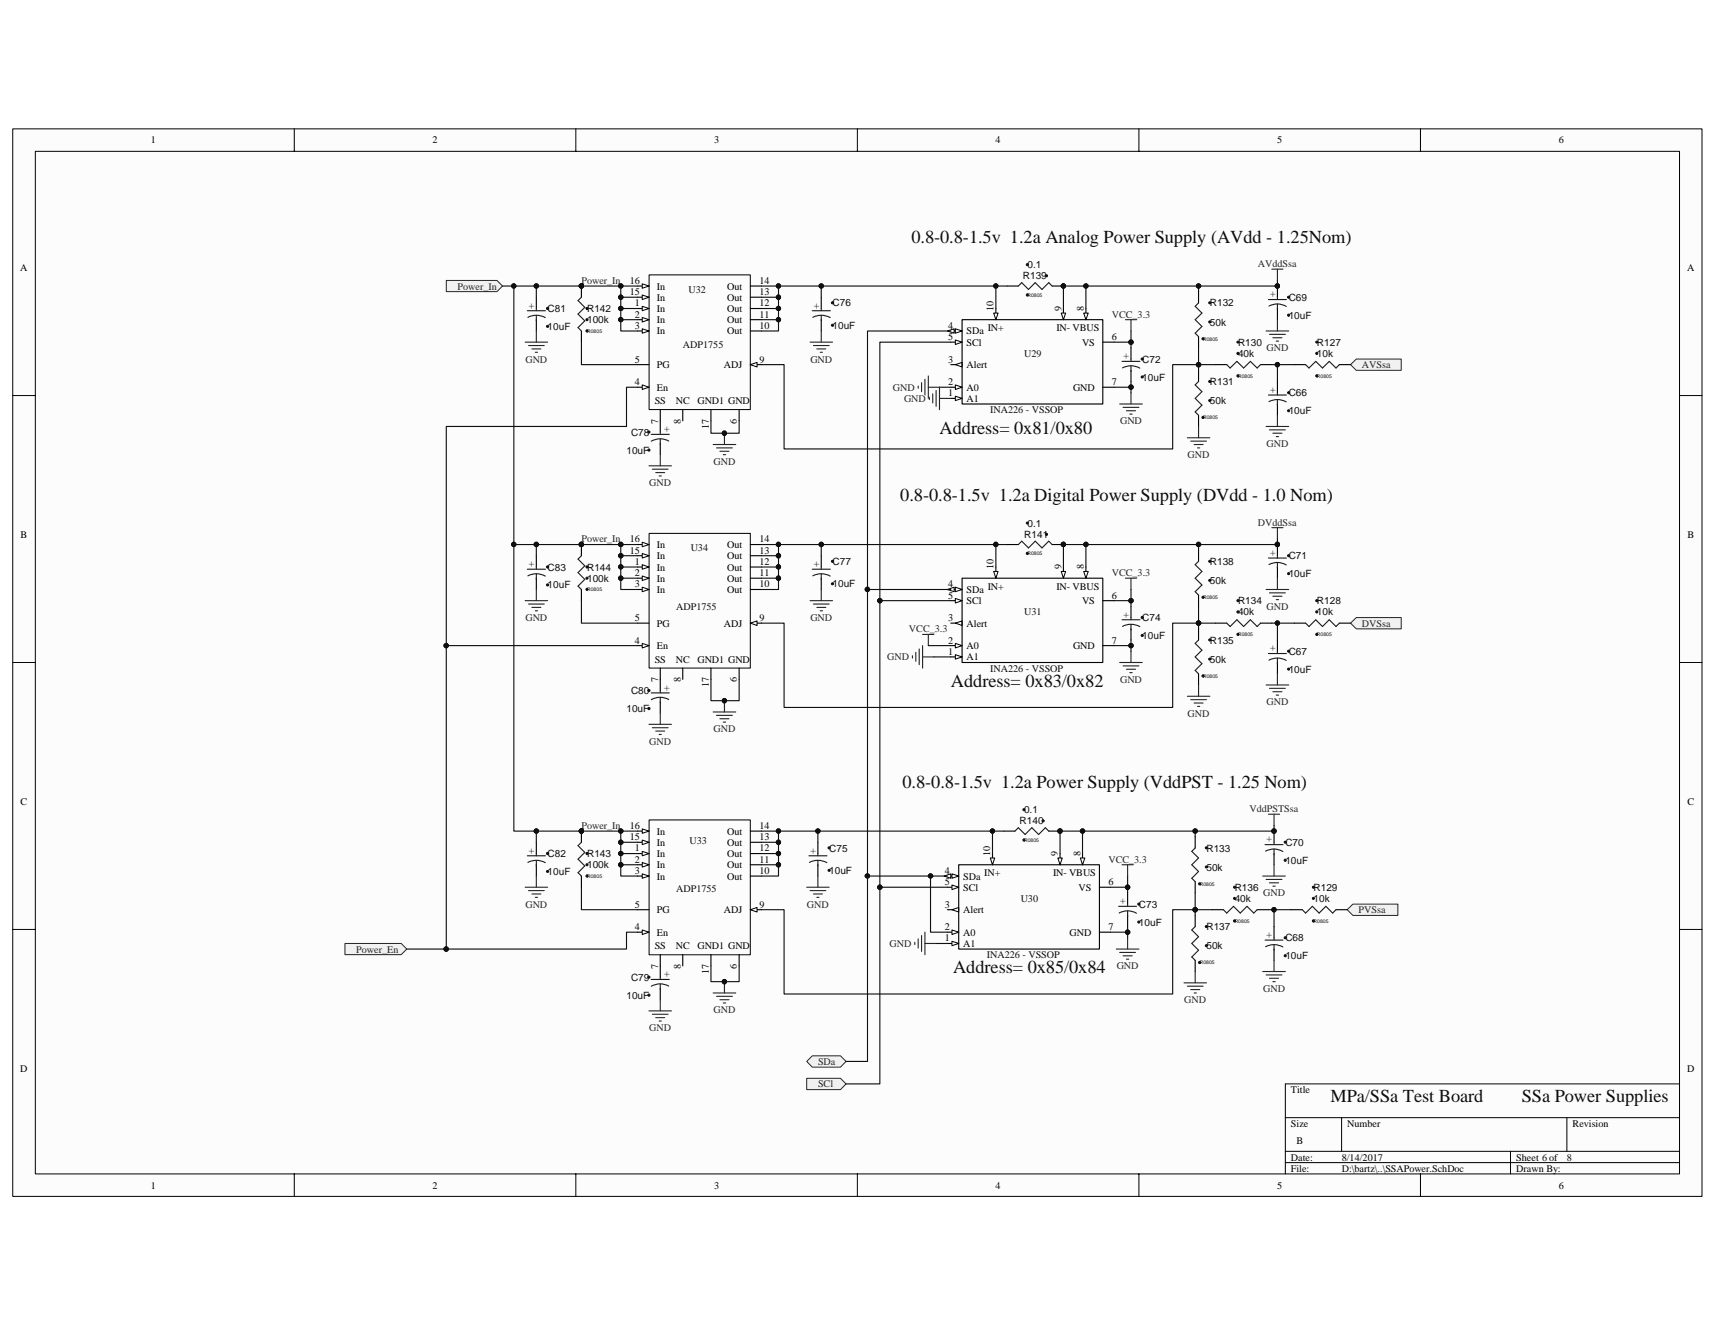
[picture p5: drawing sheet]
<svg xmlns="http://www.w3.org/2000/svg" width="279mm" height="216mm" viewBox="0 0 279 216" stroke-linecap="round" stroke-linejoin="round" font-family="sans-serif">
<path d="M2.1 21h275.2v173.9h-275.2z" fill="#fcfcfc"/>
<path d="M2.1 21h275.2v173.9h-275.2z" fill="none" stroke="#000" stroke-width=".16"/>
<path d="M5.8 24.7h267.8v166.6h-267.8z" fill="#fcfcfc"/>
<g fill="none" stroke="#000" stroke-width=".16">
<path d="M5.8 24.7h267.8v166.6h-267.8zM47.9 21v3.6M93.8 21v3.6M139.7 21v3.6M185.5 21v3.6M231.4 21v3.6M2.1 64.5h3.6M273.6 64.5h3.7M2.1 107.9h3.6M273.6 107.9h3.7M2.1 151.4h3.6M273.6 151.4h3.7"/>
<path d="M273.6 176.6h-64.2v14.7M47.9 191.3v3.6M93.8 191.3v3.6M139.7 191.3v3.6M185.5 191.3v3.6M209.4 182.1h64.2M209.4 187.6h64.2M209.4 189.4h64.2M218.6 182.1v5.5M231.4 191.3v3.6M246.1 187.6v3.7M255.3 182.1v5.5"/>
</g>
<path d="M207.2 43.9h1.8M208.1 43.9v1.8" fill="none" stroke="#262626" stroke-width=".18"/>
<path d="M220 59.4l1-.9h7.3v1.8h-7.3z" fill-rule="evenodd" fill="#f0f0f0" stroke="#262626" stroke-width=".16"/>
<path d="M207.2 86h1.8M208.1 86v1.8" fill="none" stroke="#262626" stroke-width=".18"/>
<path d="M220 101.5l1-.9h7.3v1.9h-7.3z" fill-rule="evenodd" fill="#f0f0f0" stroke="#262626" stroke-width=".16"/>
<path d="M206.7 132.7h1.8M207.6 132.7v1.8" fill="none" stroke="#262626" stroke-width=".18"/>
<path d="M219.5 148.2l.9-.9h7.3v1.9h-7.3z" fill-rule="evenodd" fill="#f0f0f0" stroke="#262626" stroke-width=".16"/>
<g fill="#0e0e0e" stroke="#0e0e0e" stroke-width=".16">
<path d="M135.5 52.9h.3v.2h-.3z" fill-rule="evenodd"/>
<path d="M135.5 49.2h.3v.3h-.3z" fill-rule="evenodd"/>
<path d="M209.8 51.2h.3v.3h-.3z" fill-rule="evenodd"/>
<path d="M89.1 53.1h.2v.2h-.2z" fill-rule="evenodd"/>
<path d="M89.1 50.1h.2v.3h-.2z" fill-rule="evenodd"/>
<circle cx="94.7" cy="46.6" r=".35"/>
<circle cx="208.1" cy="46.6" r=".35"/>
<circle cx="209.9" cy="48.4" r=".17"/>
<circle cx="133.8" cy="46.6" r=".35"/>
<circle cx="195.3" cy="46.6" r=".36"/>
<circle cx="176.9" cy="46.6" r=".35"/>
<circle cx="72.7" cy="105.2" r=".36"/>
<circle cx="87.4" cy="46.6" r=".36"/>
</g>
<path d="M87.4 48.4v1.9M87.4 52.1v1.8M133.8 48.4v1.9M133.8 52.1v1.8M208.1 46.6v1.8M208.1 50.3v1.8" fill="none" stroke="#000" stroke-width=".18"/>
<path d="M85.9 50.6h3M86 51.7a2.98 2.98 0 0 1 2.8 .1M87.4 50.3v.3M87.4 51.4v.9M132.3 50.6h3M132.4 51.7a2.98 2.98 0 0 1 2.9 .1M133.8 50.3v.3M133.8 51.4v.9M206.7 48.8h2.9M206.7 49.9a2.86 2.86 0 0 1 2.8 0M208.1 48.4v.4M208.1 49.5v1" fill="none" stroke="#1c1c1c" stroke-width=".18"/>
<g fill="none" stroke="#262626" stroke-width=".18">
<path d="M85.6 55.8h3.6M86.1 56.3h2.6M86.7 56.9h1.4M87.2 57.4h.4M87.4 53.9v1.9M132 55.8h3.6M132.5 56.3h2.6M133.1 56.9h1.4M133.6 57.4h.4M133.8 53.9v1.9M206.3 53.9h3.7M206.8 54.5h2.6"/>
<path d="M207.4 55h1.5M207.9 55.6h.4M208.1 52.1v1.8"/>
</g>
<path d="M87.4 46.6v1.8M133.8 46.6v1.8M208.1 45.7v.9h-31.2M72.7 105.2h31.2" fill="none" stroke="#0e0e0e" stroke-width=".18"/>
<path d="M56.2 153.7h9.2l.9 .9-.9 1h-9.2z" fill-rule="evenodd" fill="#f0f0f0" stroke="#262626" stroke-width=".16"/>
<g fill="none" stroke="#262626" stroke-width=".18">
<path d="M116.2 72.4h3.7M116.7 73h2.6M117.3 73.5h1.5M117.8 74.1h.4M118 70.6v1.8M182.4 65.8h3.7M183 66.4h2.5M183.5 66.9h1.5M184.1 67.5h.3M184.3 64v1.8M193.4 71.3h3.7M194 71.9h2.6"/>
<path d="M194.5 72.4h1.5M195.1 73h.4M195.3 69.5v1.8"/>
</g>
<g fill="#0e0e0e" stroke="#0e0e0e" stroke-width=".16">
<path d="M197 65.2h.2v.2h-.2z" fill-rule="evenodd"/>
<path d="M197 62h.2v.3h-.2z" fill-rule="evenodd"/>
<path d="M195.9 67.9h.2v.2h-.2z" fill-rule="evenodd"/>
<path d="M186 61.3h.2v.2h-.2z" fill-rule="evenodd"/>
<path d="M186 58.4h.2v.2h-.2z" fill-rule="evenodd"/>
<circle cx="118" cy="70.6" r=".36"/>
<circle cx="195.3" cy="46.6" r=".36"/>
</g>
<path d="M184.3 56.7v1.8M154.9 64.9h1.8M184.3 60.3v1.9M195.3 60.3v1.9M195.3 67.7v1.8" fill="none" stroke="#000" stroke-width=".18"/>
<path d="M182.8 58.9h2.9M182.9 59.9a2.94 2.94 0 0 1 2.8 .1M184.3 58.5v.4M184.3 59.6v.9M195.3 62.2l-.6 .5 1.1 1.1-1.1 1.1 1.1 1.1-1.1 1.1 .6 .6" fill="none" stroke="#1c1c1c" stroke-width=".18"/>
<path d="M195.3 46.6v.9" fill="none" stroke="#0e0e0e" stroke-width=".18"/>
<path d="M155.6 64.6l1.1 .3-1.1 .4z" fill="#fcfcfc"/>
<path d="M155.6 64.6l1.1 .3-1.1 .4z" fill="none" stroke="#000" stroke-width=".16"/>
<path d="M154.9 63.1h1.8" fill="none" stroke="#000" stroke-width=".18"/>
<path d="M155.6 62.7l1.1 .4-1.1 .4z" fill="#fcfcfc"/>
<path d="M155.6 62.7l1.1 .4-1.1 .4z" fill="none" stroke="#000" stroke-width=".16"/>
<path d="M154.9 59.4h1.8" fill="none" stroke="#000" stroke-width=".18"/>
<path d="M155.6 59.4l1.1-.3v.7z" fill="#fcfcfc"/>
<path d="M155.6 59.4l1.1-.3v.7z" fill="none" stroke="#000" stroke-width=".16"/>
<path d="M154.9 53.9h1.8" fill="none" stroke="#000" stroke-width=".18"/>
<path d="M155.6 53.6l1.1 .3-1.1 .4z" fill="#fcfcfc"/>
<path d="M155.6 53.6l1.1 .3-1.1 .4z" fill="none" stroke="#000" stroke-width=".16"/>
<path d="M154.3 53.9l1.1-.3v.7z" fill="#fcfcfc"/>
<path d="M154.3 53.9l1.1-.3v.7z" fill="none" stroke="#000" stroke-width=".16"/>
<path d="M154.9 55.8h1.8" fill="none" stroke="#000" stroke-width=".18"/>
<path d="M155.6 55.4l1.1 .4-1.1 .3z" fill="#fcfcfc"/>
<path d="M155.6 55.4l1.1 .4-1.1 .3z" fill="none" stroke="#000" stroke-width=".16"/>
<path d="M176.9 50.3v1.8M179.7 55.8h1.8M179.7 63.1h1.8" fill="none" stroke="#000" stroke-width=".18"/>
<path d="M176.6 51h.7l-.4 1.1z" fill="#fcfcfc"/>
<path d="M176.6 51h.7l-.4 1.1z" fill="none" stroke="#000" stroke-width=".16"/>
<path d="M173.2 50.3v1.8" fill="none" stroke="#000" stroke-width=".18"/>
<path d="M172.9 51h.7l-.4 1.1z" fill="#fcfcfc"/>
<path d="M172.9 51h.7l-.4 1.1z" fill="none" stroke="#000" stroke-width=".16"/>
<path d="M162.2 50.3v1.8" fill="none" stroke="#000" stroke-width=".18"/>
<path d="M161.9 51h.7l-.4 1.1z" fill="#fcfcfc"/>
<path d="M161.9 51h.7l-.4 1.1z" fill="none" stroke="#000" stroke-width=".16"/>
<path d="M156.7 52.1h23v13.7h-23zM164.1 46.6h1.8M171.4 46.6h1.8M198 59.4h1.9M205.4 59.4h1.8M210.9 59.4h1.8M218.2 59.4h1.8M208.1 62.2v1.8M208.1 65.8v1.9" fill="none" stroke="#000" stroke-width=".18"/>
<g fill="#0e0e0e" stroke="#0e0e0e" stroke-width=".16">
<path d="M170.4 44.8h.2v.3h-.2z" fill-rule="evenodd"/>
<path d="M167.2 47.9h.3v.3h-.3z" fill-rule="evenodd"/>
<path d="M201.6 57.5h.2v.2h-.2z" fill-rule="evenodd"/>
<path d="M201.6 55.6h.2v.3h-.2z" fill-rule="evenodd"/>
<path d="M201.6 61.1h.2v.3h-.2z" fill-rule="evenodd"/>
<path d="M209.8 66.8h.3v.2h-.3z" fill-rule="evenodd"/>
<path d="M209.8 63.9h.3v.2h-.3z" fill-rule="evenodd"/>
<path d="M214.4 57.5h.2v.2h-.2z" fill-rule="evenodd"/>
<path d="M214.4 55.6h.2v.3h-.2z" fill-rule="evenodd"/>
<path d="M214.4 61.1h.2v.3h-.2z" fill-rule="evenodd"/>
<circle cx="167.4" cy="43.1" r=".17"/>
<circle cx="173.2" cy="46.6" r=".35"/>
<circle cx="162.2" cy="46.6" r=".35"/>
<circle cx="133.8" cy="46.6" r=".35"/>
<circle cx="126.8" cy="46.6" r=".35"/>
<circle cx="176.9" cy="46.6" r=".35"/>
<circle cx="184.3" cy="55.8" r=".36"/>
<circle cx="184.3" cy="63.1" r=".36"/>
<circle cx="195.3" cy="59.4" r=".36"/>
<circle cx="208.1" cy="59.4" r=".35"/>
<circle cx="72.7" cy="105.2" r=".36"/>
<circle cx="72.7" cy="154.6" r=".36"/>
<circle cx="83.7" cy="46.6" r=".35"/>
<circle cx="83.7" cy="88.7" r=".36"/>
<circle cx="87.4" cy="135.4" r=".36"/>
<circle cx="94.7" cy="135.4" r=".35"/>
<circle cx="101.1" cy="135.4" r=".35"/>
</g>
<path d="M165.9 46.6l.6-.5 1.1 1.1 1.1-1.1 1.1 1.1 1.1-1.1 .5 .5M205.4 59.4l-.6 .6-1.1-1.1-1.1 1.1-1.1-1.1-1.1 1.1-.5-.6M218.2 59.4l-.5 .6-1.1-1.1-1.1 1.1-1.1-1.1-1.1 1.1-.6-.6M206.7 64.4h2.9M206.7 65.4a2.94 2.94 0 0 1 2.8 .1M208.1 64v.4M208.1 65.1v.9" fill="none" stroke="#1c1c1c" stroke-width=".18"/>
<g fill="none" stroke="#0e0e0e" stroke-width=".18">
<path d="M83.7 46.6v88.8h20.2M124.1 46.6h38.1M164.1 46.6h-1.9v3.7M173.2 50.3v-3.7h3.7v3.7M181.5 55.8h2.8v.9M184.3 53.9v1.9M195.3 56.7v2.7h-4.2v13.8h-63.4v-13.8h-3.6M198 59.4h-2.7v.9M207.2 59.4h.9M210.9 59.4h-2.8v2.8M103.9 63.1h-1.8v6.4h-29.4v85.1h-6.4M153.1 63.1h1.8"/>
<path d="M184.3 63.1v.9M184.3 62.2v.9h-2.8M103.9 151.9h-1.8v2.7h-29.4"/>
</g>
<path d="M183.3 52.1h1.9M184.3 52.1v1.8M149.6 62.9v.4M150.1 62.4v1.4M150.7 61.8v2.6M151.2 63.1h1.9M151.2 61.3v3.6M206.3 69.5h3.7M206.8 70h2.6M207.4 70.6h1.5M207.9 71.1h.4M208.1 67.7v1.8" fill="none" stroke="#262626" stroke-width=".18"/>
<path d="M72.7 45.7h8.3l.9 .9-.9 .9h-8.3z" fill-rule="evenodd" fill="#f0f0f0" stroke="#262626" stroke-width=".16"/>
<path d="M126.8 46.6v1.8h-2.7" fill="none" stroke="#0e0e0e" stroke-width=".18"/>
<g fill="#0e0e0e" stroke="#0e0e0e" stroke-width=".16">
<circle cx="126.8" cy="48.4" r=".35"/>
<circle cx="126.8" cy="46.6" r=".35"/>
</g>
<path d="M103.9 63.1h1.8" fill="none" stroke="#000" stroke-width=".18"/>
<path d="M104.6 62.7l1.1 .4-1.1 .4z" fill="#fcfcfc"/>
<path d="M104.6 62.7l1.1 .4-1.1 .4z" fill="none" stroke="#000" stroke-width=".16"/>
<path d="M103.9 50.3h1.8" fill="none" stroke="#000" stroke-width=".18"/>
<path d="M104.6 49.9l1.1 .4-1.1 .3z" fill="#fcfcfc"/>
<path d="M104.6 49.9l1.1 .4-1.1 .3z" fill="none" stroke="#000" stroke-width=".16"/>
<path d="M122.2 50.3h1.9M122.2 59.4h1.9" fill="none" stroke="#000" stroke-width=".18"/>
<path d="M122.2 59.4l1.1-.3v.7z" fill="#fcfcfc"/>
<path d="M105.7 44.8h16.5v21.9h-16.5zM122.2 59.4l1.1-.3v.7z" fill="none" stroke="#000" stroke-width=".16"/>
<path d="M103.9 59.4h1.8M103.9 52.1h1.8M120.4 66.8v1.8" fill="none" stroke="#000" stroke-width=".18"/>
<path d="M104.6 51.7l1.1 .4-1.1 .4z" fill="#fcfcfc"/>
<path d="M104.6 51.7l1.1 .4-1.1 .4z" fill="none" stroke="#000" stroke-width=".16"/>
<path d="M103.9 53.9h1.8M122.2 52.1h1.9M107.6 66.8v1.8" fill="none" stroke="#000" stroke-width=".18"/>
<path d="M104.6 53.6l1.1 .3-1.1 .4z" fill="#fcfcfc"/>
<path d="M104.6 53.6l1.1 .3-1.1 .4z" fill="none" stroke="#000" stroke-width=".16"/>
<path d="M103.9 46.6h1.8M122.2 53.9h1.9" fill="none" stroke="#000" stroke-width=".18"/>
<path d="M104.6 46.2l1.1 .4-1.1 .4z" fill="#fcfcfc"/>
<path d="M104.6 46.2l1.1 .4-1.1 .4z" fill="none" stroke="#000" stroke-width=".16"/>
<path d="M103.9 48.4h1.8M122.2 46.6h1.9" fill="none" stroke="#000" stroke-width=".18"/>
<path d="M104.6 48.1l1.1 .3-1.1 .4z" fill="#fcfcfc"/>
<path d="M104.6 48.1l1.1 .3-1.1 .4z" fill="none" stroke="#000" stroke-width=".16"/>
<g fill="none" stroke="#000" stroke-width=".18">
<path d="M94.7 46.6v1.8M94.7 53.9v1.9M122.2 48.4h1.9M111.2 66.8v1.8M115.8 66.8v1.8M87.4 90.6v1.8M87.4 94.2v1.9M133.8 90.6v1.8M133.8 94.2v1.9M184.3 98.8v1.8M208.1 88.7v1.9M208.1 92.4v1.8"/>
<path d="M154.9 107h1.8M184.3 102.5v1.8M195.3 102.5v1.8M195.3 109.8v1.8"/>
</g>
<g fill="none" stroke="#0e0e0e" stroke-width=".18">
<path d="M81.9 46.6h22M94.7 55.8v3.6h9.2M101.1 52.1v1.8h2.8M101.1 46.6v5.5h2.8M101.1 50.3h2.8M101.1 48.4h2.8M124.1 52.1h2.7M124.1 50.3h2.7M126.8 48.4v5.5h-2.7M83.7 88.7h20.2M87.4 88.7v1.9M133.8 88.7v1.9"/>
<path d="M195.3 88.7v.9M208.1 87.8v.9h-31.2"/>
</g>
<g fill="#0e0e0e" stroke="#0e0e0e" stroke-width=".16">
<path d="M95.5 50.1h.2v.3h-.2z" fill-rule="evenodd"/>
<path d="M95.5 53.8h.2v.2h-.2z" fill-rule="evenodd"/>
<path d="M135.5 95h.3v.2h-.3z" fill-rule="evenodd"/>
<path d="M135.5 91.3h.3v.3h-.3z" fill-rule="evenodd"/>
<path d="M209.8 93.4h.3v.2h-.3z" fill-rule="evenodd"/>
<path d="M209.8 90.4h.3v.3h-.3z" fill-rule="evenodd"/>
<path d="M89.1 95.2h.2v.2h-.2z" fill-rule="evenodd"/>
<path d="M89.1 92.3h.2v.2h-.2z" fill-rule="evenodd"/>
<path d="M197 107.3h.2v.2h-.2z" fill-rule="evenodd"/>
<path d="M197 104.2h.2v.2h-.2z" fill-rule="evenodd"/>
<path d="M195.9 110h.2v.3h-.2z" fill-rule="evenodd"/>
<path d="M186 103.4h.2v.3h-.2z" fill-rule="evenodd"/>
<path d="M186 100.5h.2v.2h-.2z" fill-rule="evenodd"/>
<circle cx="126.8" cy="50.3" r=".35"/>
<circle cx="126.8" cy="48.4" r=".35"/>
<circle cx="126.8" cy="52.1" r=".35"/>
<circle cx="101.1" cy="52.1" r=".35"/>
<circle cx="101.1" cy="50.3" r=".35"/>
<circle cx="101.1" cy="48.4" r=".36"/>
<circle cx="101.1" cy="46.6" r=".35"/>
<circle cx="94.7" cy="46.6" r=".35"/>
<circle cx="95.6" cy="52.1" r=".17"/>
<circle cx="83.7" cy="46.6" r=".35"/>
<circle cx="87.4" cy="46.6" r=".36"/>
<circle cx="83.7" cy="88.7" r=".36"/>
<circle cx="87.4" cy="88.7" r=".36"/>
<circle cx="94.7" cy="88.7" r=".36"/>
<circle cx="101.1" cy="88.7" r=".36"/>
<circle cx="208.1" cy="88.7" r=".36"/>
<circle cx="133.8" cy="88.7" r=".36"/>
<circle cx="195.3" cy="88.7" r=".36"/>
<circle cx="176.9" cy="88.7" r=".36"/>
<circle cx="118" cy="114.2" r=".36"/>
</g>
<g fill="none" stroke="#1c1c1c" stroke-width=".18">
<path d="M94.7 48.4l-.5 .6 1.1 1.1-1.1 1.1 1.1 1.1-1.1 1.1 .5 .5M85.9 92.8h3M86 93.8a2.98 2.98 0 0 1 2.8 .1M87.4 92.4v.4M87.4 93.5v.9M132.3 92.8h3M132.4 93.8a2.98 2.98 0 0 1 2.9 .1M133.8 92.4v.4M133.8 93.5v.9M206.7 90.9h2.9M206.7 92a2.86 2.86 0 0 1 2.8 .1M208.1 90.6v.3"/>
<path d="M208.1 91.7v.9M182.8 101h2.9M182.9 102.1a2.94 2.94 0 0 1 2.8 0M184.3 100.6v.4M184.3 101.7v.9M195.3 104.3l-.6 .5 1.1 1.1-1.1 1.1 1.1 1.1-1.1 1.1 .6 .6"/>
</g>
<g fill="none" stroke="#262626" stroke-width=".18">
<path d="M85.6 97.9h3.6M86.1 98.4h2.6M86.7 99h1.4M87.2 99.5h.4M87.4 96.1v1.8M132 97.9h3.6M132.5 98.4h2.6M133.1 99h1.4M133.6 99.5h.4M133.8 96.1v1.8M206.3 96.1h3.7M206.8 96.6h2.6"/>
<path d="M207.4 97.2h1.5M207.9 97.7h.4M208.1 94.2v1.9M116.2 116h3.7M116.7 116.6h2.6M117.3 117.1h1.5M117.8 117.7h.4M118 114.2v1.8M182.4 107.9h3.7M183 108.5h2.5M183.5 109.1h1.5M184.1 109.6h.3"/>
<path d="M184.3 106.1v1.8M193.4 113.5h3.7M194 114h2.6M194.5 114.6h1.5M195.1 115.1h.4M195.3 111.6v1.9"/>
</g>
<path d="M155.6 106.7l1.1 .3-1.1 .4z" fill="#fcfcfc"/>
<path d="M155.6 106.7l1.1 .3-1.1 .4z" fill="none" stroke="#000" stroke-width=".16"/>
<path d="M154.9 105.2h1.8" fill="none" stroke="#000" stroke-width=".18"/>
<path d="M155.6 104.8l1.1 .4-1.1 .4z" fill="#fcfcfc"/>
<path d="M155.6 104.8l1.1 .4-1.1 .4z" fill="none" stroke="#000" stroke-width=".16"/>
<path d="M154.9 101.5h1.8" fill="none" stroke="#000" stroke-width=".18"/>
<path d="M155.6 101.5l1.1-.3v.7z" fill="#fcfcfc"/>
<path d="M155.6 101.5l1.1-.3v.7z" fill="none" stroke="#000" stroke-width=".16"/>
<path d="M154.9 96.1h1.8" fill="none" stroke="#000" stroke-width=".18"/>
<path d="M155.6 95.7l1.1 .4-1.1 .3z" fill="#fcfcfc"/>
<path d="M155.6 95.7l1.1 .4-1.1 .3z" fill="none" stroke="#000" stroke-width=".16"/>
<path d="M154.3 96.1l1.1-.4v.7z" fill="#fcfcfc"/>
<path d="M154.3 96.1l1.1-.4v.7z" fill="none" stroke="#000" stroke-width=".16"/>
<path d="M154.9 97.9h1.8" fill="none" stroke="#000" stroke-width=".18"/>
<path d="M155.6 97.5l1.1 .4-1.1 .4z" fill="#fcfcfc"/>
<path d="M155.6 97.5l1.1 .4-1.1 .4z" fill="none" stroke="#000" stroke-width=".16"/>
<path d="M176.9 92.4v1.8M179.7 97.9h1.8M179.7 105.2h1.8" fill="none" stroke="#000" stroke-width=".18"/>
<path d="M176.6 93.1h.7l-.4 1.1z" fill="#fcfcfc"/>
<path d="M176.6 93.1h.7l-.4 1.1z" fill="none" stroke="#000" stroke-width=".16"/>
<path d="M173.2 92.4v1.8" fill="none" stroke="#000" stroke-width=".18"/>
<path d="M172.9 93.1h.7l-.4 1.1z" fill="#fcfcfc"/>
<path d="M172.9 93.1h.7l-.4 1.1z" fill="none" stroke="#000" stroke-width=".16"/>
<path d="M162.2 92.4v1.8" fill="none" stroke="#000" stroke-width=".18"/>
<path d="M161.9 93.1h.7l-.4 1.1z" fill="#fcfcfc"/>
<path d="M161.9 93.1h.7l-.4 1.1z" fill="none" stroke="#000" stroke-width=".16"/>
<path d="M156.7 94.2h23v13.7h-23zM103.9 105.2h1.8M198 101.5h1.9M205.4 101.5h1.8M208.1 104.3v1.8M208.1 107.9v1.9M210.9 101.5h1.8M218.2 101.5h1.8" fill="none" stroke="#000" stroke-width=".18"/>
<path d="M124.1 88.7h38.1M126.8 88.7v1.9h-2.7M164.1 88.7h-1.9v3.7M173.2 92.4v-3.7h3.7v3.7M181.5 97.9h2.8v.9M184.3 96.1v1.8M195.3 98.8v2.7h-4.2v13.8h-63.4v-13.8h-3.6M184.3 105.2v.9M184.3 104.3v.9h-2.8M198 101.5h-2.7v1M207.2 101.5h.9M210.9 101.5h-2.8v2.8" fill="none" stroke="#0e0e0e" stroke-width=".18"/>
<g fill="#0e0e0e" stroke="#0e0e0e" stroke-width=".16">
<path d="M201.6 99.6h.2v.2h-.2z" fill-rule="evenodd"/>
<path d="M201.6 97.8h.2v.2h-.2z" fill-rule="evenodd"/>
<path d="M201.6 103.2h.2v.3h-.2z" fill-rule="evenodd"/>
<path d="M209.8 108.9h.3v.2h-.3z" fill-rule="evenodd"/>
<path d="M214.4 99.6h.2v.2h-.2z" fill-rule="evenodd"/>
<path d="M214.4 103.2h.2v.3h-.2z" fill-rule="evenodd"/>
<circle cx="162.2" cy="88.7" r=".36"/>
<circle cx="133.8" cy="88.7" r=".36"/>
<circle cx="126.8" cy="88.7" r=".36"/>
<circle cx="173.2" cy="88.7" r=".36"/>
<circle cx="176.9" cy="88.7" r=".36"/>
<circle cx="184.3" cy="97.9" r=".36"/>
<circle cx="184.3" cy="105.2" r=".36"/>
<circle cx="195.3" cy="101.5" r=".36"/>
<circle cx="208.1" cy="101.5" r=".35"/>
<circle cx="209.9" cy="106.1" r=".17"/>
<circle cx="214.5" cy="97.9" r=".17"/>
<circle cx="126.8" cy="90.5" r=".36"/>
</g>
<path d="M183.3 94.2h1.9M184.3 94.2v1.9M148.7 106.8v.4M149.2 106.3v1.5M149.8 105.7v2.6M150.3 105.2v3.7M150.3 107h1.8M206.3 111.6h3.7M206.8 112.2h2.6M207.4 112.7h1.5M207.9 113.3h.4M208.1 109.8v1.8" fill="none" stroke="#262626" stroke-width=".18"/>
<path d="M205.4 101.5l-.6 .6-1.1-1.1-1.1 1.1-1.1-1.1-1.1 1.1-.5-.6M206.7 106.5h2.9M206.7 107.6a2.94 2.94 0 0 1 2.8 0M208.1 106.1v.4M208.1 107.2v.9M218.2 101.5l-.5 .6-1.1-1.1-1.1 1.1-1.1-1.1-1.1 1.1-.6-.6" fill="none" stroke="#1c1c1c" stroke-width=".18"/>
<path d="M104.6 104.8l1.1 .4-1.1 .4z" fill="#fcfcfc"/>
<path d="M104.6 104.8l1.1 .4-1.1 .4z" fill="none" stroke="#000" stroke-width=".16"/>
<path d="M103.9 92.4h1.8" fill="none" stroke="#000" stroke-width=".18"/>
<path d="M104.6 92l1.1 .4-1.1 .4z" fill="#fcfcfc"/>
<path d="M104.6 92l1.1 .4-1.1 .4z" fill="none" stroke="#000" stroke-width=".16"/>
<path d="M122.2 92.4h1.9M122.2 101.5h1.9" fill="none" stroke="#000" stroke-width=".18"/>
<path d="M122.2 101.5l1.1-.3v.7z" fill="#fcfcfc"/>
<path d="M105.7 86.9h16.5v22h-16.5zM122.2 101.5l1.1-.3v.7z" fill="none" stroke="#000" stroke-width=".16"/>
<path d="M103.9 94.2h1.8M103.9 101.5h1.8M120.4 108.9v1.8" fill="none" stroke="#000" stroke-width=".18"/>
<path d="M104.6 93.9l1.1 .3-1.1 .4z" fill="#fcfcfc"/>
<path d="M104.6 93.9l1.1 .3-1.1 .4z" fill="none" stroke="#000" stroke-width=".16"/>
<path d="M103.9 96.1h1.8M122.2 94.2h1.9M107.6 108.9v1.8" fill="none" stroke="#000" stroke-width=".18"/>
<path d="M104.6 95.7l1.1 .4-1.1 .3z" fill="#fcfcfc"/>
<path d="M104.6 95.7l1.1 .4-1.1 .3z" fill="none" stroke="#000" stroke-width=".16"/>
<path d="M103.9 88.7h1.8M122.2 96.1h1.9" fill="none" stroke="#000" stroke-width=".18"/>
<path d="M104.6 88.3l1.1 .4-1.1 .4z" fill="#fcfcfc"/>
<path d="M104.6 88.3l1.1 .4-1.1 .4z" fill="none" stroke="#000" stroke-width=".16"/>
<path d="M103.9 90.6h1.8M122.2 88.7h1.9" fill="none" stroke="#000" stroke-width=".18"/>
<path d="M104.6 90.2l1.1 .4-1.1 .3z" fill="#fcfcfc"/>
<path d="M104.6 90.2l1.1 .4-1.1 .3z" fill="none" stroke="#000" stroke-width=".16"/>
<g fill="none" stroke="#000" stroke-width=".18">
<path d="M94.7 88.7v1.9M94.7 96.1v1.8M122.2 90.6h1.9M111.2 108.9v1.8M115.8 108.9v1.8M87.4 137.2v1.9M133.2 137.2v1.9M207.6 135.4v1.8M207.6 139.1v1.8M87.4 140.9v1.8M133.2 140.9v1.8M154.3 153.7h1.9"/>
<path d="M183.7 145.5v1.8M183.7 149.2v1.8M194.7 149.2v1.8M194.7 156.5v1.8"/>
</g>
<path d="M94.7 97.9v3.6h9.2M101.1 94.2v1.9h2.8M101.1 88.7v5.5h2.8M101.1 92.4h2.8M101.1 90.6h2.8M124.1 94.2h2.7M124.1 92.4h2.7M126.8 90.6v5.5h-2.7M87.4 135.4v1.8M133.2 135.4v1.8M194.7 135.4v.9M207.6 134.5v.9h-31.2" fill="none" stroke="#0e0e0e" stroke-width=".18"/>
<g fill="#0e0e0e" stroke="#0e0e0e" stroke-width=".16">
<path d="M95.5 92.3h.2v.2h-.2z" fill-rule="evenodd"/>
<path d="M135 141.7h.2v.2h-.2z" fill-rule="evenodd"/>
<path d="M135 138h.2v.3h-.2z" fill-rule="evenodd"/>
<path d="M209.3 140h.2v.3h-.2z" fill-rule="evenodd"/>
<path d="M209.3 137.1h.2v.3l-.2-.1z" fill-rule="evenodd"/>
<path d="M89.1 141.9h.2v.2h-.2z" fill-rule="evenodd"/>
<path d="M89.1 138.9h.2v.3h-.2z" fill-rule="evenodd"/>
<path d="M196.4 154h.3v.2h-.3z" fill-rule="evenodd"/>
<path d="M196.4 150.9h.3v.2h-.3z" fill-rule="evenodd"/>
<path d="M195.3 156.7h.3v.3h-.3z" fill-rule="evenodd"/>
<path d="M185.4 150.1h.3v.3h-.3z" fill-rule="evenodd"/>
<path d="M185.4 147.2h.3v.2h-.3z" fill-rule="evenodd"/>
<circle cx="126.8" cy="92.4" r=".35"/>
<circle cx="126.8" cy="90.5" r=".36"/>
<circle cx="126.8" cy="94.2" r=".35"/>
<circle cx="101.1" cy="94.2" r=".36"/>
<circle cx="101.1" cy="92.4" r=".35"/>
<circle cx="101.1" cy="90.5" r=".36"/>
<circle cx="101.1" cy="88.7" r=".36"/>
<circle cx="94.7" cy="88.7" r=".36"/>
<circle cx="95.6" cy="94.2" r=".17"/>
<circle cx="95.6" cy="96" r=".17"/>
<circle cx="94.7" cy="135.4" r=".35"/>
<circle cx="207.5" cy="135.4" r=".35"/>
<circle cx="133.2" cy="135.4" r=".35"/>
<circle cx="194.7" cy="135.4" r=".36"/>
<circle cx="176.4" cy="135.4" r=".35"/>
<circle cx="87.4" cy="135.4" r=".36"/>
<circle cx="118" cy="160" r=".36"/>
</g>
<g fill="none" stroke="#1c1c1c" stroke-width=".18">
<path d="M94.7 90.6l-.5 .5 1.1 1.1-1.1 1.1 1.1 1.1-1.1 1.1 .5 .6M85.9 139.4h3M87.4 139.1v.3M131.8 139.4h2.9M133.2 139.1v.3M206.1 137.6h2.9M206.2 138.7a2.86 2.86 0 0 1 2.8 0M207.6 137.2v.4M207.6 138.3v1M86 140.5a2.98 2.98 0 0 1 2.8 .1M87.4 140.2v.9M131.9 140.5a2.98 2.98 0 0 1 2.8 .1"/>
<path d="M133.2 140.2v.9M182.2 147.7h3M182.3 148.8a2.94 2.94 0 0 1 2.8 0M183.7 147.3v.4M183.7 148.4v.9M194.7 151l-.5 .5 1.1 1.1-1.1 1.1 1.1 1.1-1.1 1.1 .5 .6"/>
</g>
<g fill="none" stroke="#262626" stroke-width=".18">
<path d="M85.6 144.6h3.6M86.1 145.1h2.6M86.7 145.7h1.4M87.2 146.2h.4M87.4 142.7v1.9M118 160v1.8M131.4 144.6h3.7M132 145.1h2.5M132.5 145.7h1.5M133.1 146.2h.3M133.2 142.7v1.9M181.9 154.6h3.6"/>
<path d="M182.4 155.2h2.6M183 155.7h1.4M183.5 156.3h.4M183.7 152.8v1.8M194.7 158.3v1.8M205.7 142.7h3.7M206.3 143.3h2.6M206.8 143.8h1.5M207.4 144.4h.4M207.6 140.9v1.8M116.2 161.8h3.7M116.7 162.3h2.6"/>
<path d="M117.3 162.9h1.5M117.8 163.4h.4M192.9 160.1h3.7M193.4 160.7h2.6M194 161.2h1.5M194.5 161.8h.4"/>
</g>
<path d="M155.1 153.4l1.1 .3-1.1 .4z" fill="#fcfcfc"/>
<path d="M155.1 153.4l1.1 .3-1.1 .4z" fill="none" stroke="#000" stroke-width=".16"/>
<path d="M154.3 151.9h1.9" fill="none" stroke="#000" stroke-width=".18"/>
<path d="M155.1 151.5l1.1 .4-1.1 .4z" fill="#fcfcfc"/>
<path d="M155.1 151.5l1.1 .4-1.1 .4z" fill="none" stroke="#000" stroke-width=".16"/>
<path d="M154.3 148.2h1.9" fill="none" stroke="#000" stroke-width=".18"/>
<path d="M155.1 148.2l1.1-.3v.7z" fill="#fcfcfc"/>
<path d="M155.1 148.2l1.1-.3v.7z" fill="none" stroke="#000" stroke-width=".16"/>
<path d="M154.3 142.7h1.9" fill="none" stroke="#000" stroke-width=".18"/>
<path d="M155.1 142.4l1.1 .3-1.1 .4z" fill="#fcfcfc"/>
<path d="M155.1 142.4l1.1 .3-1.1 .4z" fill="none" stroke="#000" stroke-width=".16"/>
<path d="M153.8 142.7l1.1-.3v.7z" fill="#fcfcfc"/>
<path d="M153.8 142.7l1.1-.3v.7z" fill="none" stroke="#000" stroke-width=".16"/>
<path d="M154.3 144.6h1.9" fill="none" stroke="#000" stroke-width=".18"/>
<path d="M155.1 144.2l1.1 .4-1.1 .3z" fill="#fcfcfc"/>
<path d="M155.1 144.2l1.1 .4-1.1 .3z" fill="none" stroke="#000" stroke-width=".16"/>
<path d="M176.4 139.1v1.8M179.1 144.6h1.9M179.1 151.9h1.9" fill="none" stroke="#000" stroke-width=".18"/>
<path d="M176 139.8h.7l-.3 1.1z" fill="#fcfcfc"/>
<path d="M176 139.8h.7l-.3 1.1z" fill="none" stroke="#000" stroke-width=".16"/>
<path d="M172.7 139.1v1.8" fill="none" stroke="#000" stroke-width=".18"/>
<path d="M172.3 139.8h.8l-.4 1.1z" fill="#fcfcfc"/>
<path d="M172.3 139.8h.8l-.4 1.1z" fill="none" stroke="#000" stroke-width=".16"/>
<path d="M161.7 139.1v1.8" fill="none" stroke="#000" stroke-width=".18"/>
<path d="M161.3 139.8h.8l-.4 1.1z" fill="#fcfcfc"/>
<path d="M161.3 139.8h.8l-.4 1.1z" fill="none" stroke="#000" stroke-width=".16"/>
<path d="M156.2 140.9h22.9v13.7h-22.9z" fill="none" stroke="#000" stroke-width=".18"/>
<g fill="#f0f0f0" stroke="#262626" stroke-width=".16">
<path d="M131.4 173l.9-1h4.6l.9 1-.9 .9h-4.6z" fill-rule="evenodd"/>
<path d="M131.4 175.7h5.5l.9 .9-.9 .9h-5.5z" fill-rule="evenodd"/>
</g>
<g fill="none" stroke="#0e0e0e" stroke-width=".18">
<path d="M124.1 135.4h37.6M126.8 135.4v1.8h-2.7M163.5 135.4h-1.8v3.7M172.7 139.1v-3.7h3.7v3.7M152.5 153.7h1.8M181 144.6h2.7v.9M183.7 142.7v1.9M183.7 151.9v.9M183.7 151v.9h-2.7M194.7 145.5v2.7h-3.6v13.8h-63.4v-13.8h-3.6M197.5 148.2h-2.8v1M206.7 148.2h.9"/>
<path d="M210.3 148.2h-2.7v2.8"/>
</g>
<g fill="#0e0e0e" stroke="#0e0e0e" stroke-width=".16">
<path d="M201 146.3h.3v.2h-.3z" fill-rule="evenodd"/>
<path d="M201 144.4h.3v.3h-.3z" fill-rule="evenodd"/>
<path d="M201 149.9h.3v.3h-.3z" fill-rule="evenodd"/>
<path d="M209.3 155.6h.2v.3h-.2z" fill-rule="evenodd"/>
<path d="M213.8 149.9h.3v.3h-.3z" fill-rule="evenodd"/>
<circle cx="161.7" cy="135.4" r=".35"/>
<circle cx="133.2" cy="135.4" r=".35"/>
<circle cx="126.8" cy="135.4" r=".35"/>
<circle cx="172.7" cy="135.4" r=".35"/>
<circle cx="176.4" cy="135.4" r=".35"/>
<circle cx="183.7" cy="144.6" r=".36"/>
<circle cx="183.7" cy="151.9" r=".36"/>
<circle cx="194.7" cy="148.2" r=".36"/>
<circle cx="207.5" cy="148.2" r=".35"/>
<circle cx="209.4" cy="152.8" r=".17"/>
<circle cx="214" cy="146.4" r=".17"/>
<circle cx="214" cy="144.6" r=".17"/>
<circle cx="126.8" cy="137.2" r=".35"/>
</g>
<path d="M149 153.5v.4M149.6 153v1.5M150.1 152.4v2.6M150.7 153.7h1.8M150.7 151.9v3.7M182.8 140.9h1.8M183.7 140.9v1.8M205.7 158.3h3.7M206.3 158.9h2.6M206.8 159.4h1.5M207.4 160h.4M207.6 156.5v1.8" fill="none" stroke="#262626" stroke-width=".18"/>
<path d="M103.9 151.9h1.8M197.5 148.2h1.8M204.8 148.2h1.9M207.6 151v1.8M207.6 154.6v1.9M210.3 148.2h1.9M217.7 148.2h1.8" fill="none" stroke="#000" stroke-width=".18"/>
<path d="M204.8 148.2l-.5 .6-1.1-1.1-1.1 1.1-1.1-1.1-1.1 1.1-.6-.6M206.1 153.2h2.9M206.2 154.3a2.94 2.94 0 0 1 2.8 0M207.6 152.8v.4M207.6 153.9v.9M217.7 148.2l-.6 .6-1.1-1.1-1.1 1.1-1.1-1.1-1.1 1.1-.5-.6" fill="none" stroke="#1c1c1c" stroke-width=".18"/>
<path d="M104.6 151.5l1.1 .4-1.1 .4z" fill="#fcfcfc"/>
<path d="M104.6 151.5l1.1 .4-1.1 .4z" fill="none" stroke="#000" stroke-width=".16"/>
<path d="M103.9 139.1h1.8" fill="none" stroke="#000" stroke-width=".18"/>
<path d="M104.6 138.7l1.1 .4-1.1 .3z" fill="#fcfcfc"/>
<path d="M104.6 138.7l1.1 .4-1.1 .3z" fill="none" stroke="#000" stroke-width=".16"/>
<path d="M122.2 139.1h1.9M122.2 148.2h1.9" fill="none" stroke="#000" stroke-width=".18"/>
<path d="M122.2 148.2l1.1-.3v.7z" fill="#fcfcfc"/>
<path d="M105.7 133.6h16.5v22h-16.5zM122.2 148.2l1.1-.3v.7z" fill="none" stroke="#000" stroke-width=".16"/>
<path d="M103.9 148.2h1.8M103.9 140.9h1.8M120.4 155.6v1.8" fill="none" stroke="#000" stroke-width=".18"/>
<path d="M104.6 140.5l1.1 .4-1.1 .4z" fill="#fcfcfc"/>
<path d="M104.6 140.5l1.1 .4-1.1 .4z" fill="none" stroke="#000" stroke-width=".16"/>
<path d="M103.9 142.7h1.8M107.6 155.6v1.8M122.2 140.9h1.9" fill="none" stroke="#000" stroke-width=".18"/>
<path d="M104.6 142.4l1.1 .3-1.1 .4z" fill="#fcfcfc"/>
<path d="M104.6 142.4l1.1 .3-1.1 .4z" fill="none" stroke="#000" stroke-width=".16"/>
<path d="M103.9 135.4h1.8M122.2 142.7h1.9" fill="none" stroke="#000" stroke-width=".18"/>
<path d="M104.6 135.1l1.1 .3-1.1 .4z" fill="#fcfcfc"/>
<path d="M104.6 135.1l1.1 .3-1.1 .4z" fill="none" stroke="#000" stroke-width=".16"/>
<path d="M103.9 137.2h1.8M122.2 135.4h1.9" fill="none" stroke="#000" stroke-width=".18"/>
<path d="M104.6 136.9l1.1 .3-1.1 .4z" fill="#fcfcfc"/>
<path d="M104.6 136.9l1.1 .3-1.1 .4z" fill="none" stroke="#000" stroke-width=".16"/>
<g fill="none" stroke="#000" stroke-width=".18">
<path d="M195.3 47.5v1.9M195.3 54.8v1.9M107.6 68.6v1.8M107.6 72.2v1.9M164.1 88.7h1.8M171.4 88.7h1.8M195.3 89.6v1.9M195.3 97v1.8M107.6 110.7v1.8M107.6 114.4v1.8M94.7 135.4v1.8M122.2 137.2h1.9"/>
<path d="M163.5 135.4h1.9M170.9 135.4h1.8M194.7 136.3v1.9M94.7 142.7v1.9M107.6 157.4v1.8M111.2 155.6v1.8M115.8 155.6v1.8M194.7 143.7v1.8M107.6 161.1v1.8"/>
</g>
<g fill="none" stroke="#0e0e0e" stroke-width=".18">
<path d="M154.9 53.9h-13.6v88.8M154.9 55.8h-11.6v42.1M115.8 68.6v2h4.6v-2M141.3 96.1h13.6M154.9 97.9h-11.6v46.7M115.8 110.7v3.5h4.6v-3.5M151.2 105.2h3.7M152.1 107h2.8M101.1 135.4v5.5h2.8M101.1 139.1h2.8M101.1 137.2h2.8M124.1 139.1h2.7"/>
<path d="M126.8 137.2v5.5h-2.7M94.7 144.6v3.6h9.2M101.1 140.9v1.8h2.8M115.8 157.4v2.6h4.6v-2.6M124.1 140.9h2.7M151.6 142.7v9.2h2.7M154.3 142.7h-13v30.3h-3.5M154.3 144.6h-11v32h-5.5"/>
</g>
<g fill="#0e0e0e" stroke="#0e0e0e" stroke-width=".16">
<path d="M95.5 138.9h.2v.3h-.2z" fill-rule="evenodd"/>
<path d="M95.5 142.6h.2v.3h-.2z" fill-rule="evenodd"/>
<path d="M105.6 73.2h.2v.3h-.2z" fill-rule="evenodd"/>
<path d="M105.6 70.3h.2v.2h-.2z" fill-rule="evenodd"/>
<path d="M105.6 115.3h.2v.3h-.2z" fill-rule="evenodd"/>
<path d="M105.6 112.4h.2v.2h-.2z" fill-rule="evenodd"/>
<path d="M105.6 162h.2v.3h-.2z" fill-rule="evenodd"/>
<path d="M105.6 159.1h.2v.2h-.2z" fill-rule="evenodd"/>
<path d="M197 52.3h.2v.3h-.2z" fill-rule="evenodd"/>
<path d="M197 49.2h.2v.3h-.2z" fill-rule="evenodd"/>
<path d="M195.9 55.1h.2v.2h-.2z" fill-rule="evenodd"/>
<path d="M197 94.5h.2v.2h-.2z" fill-rule="evenodd"/>
<path d="M197 91.3h.2v.3h-.2z" fill-rule="evenodd"/>
<path d="M195.9 97.2h.2v.2h-.2z" fill-rule="evenodd"/>
<path d="M196.4 141.1h.3v.3h-.3z" fill-rule="evenodd"/>
<path d="M196.4 138h.3v.3h-.3z" fill-rule="evenodd"/>
<path d="M195.3 143.9h.3v.2h-.3z" fill-rule="evenodd"/>
<path d="M167.2 85.1h.3v.2h-.3z" fill-rule="evenodd"/>
<path d="M170.4 86.9h.2v.3h-.2z" fill-rule="evenodd"/>
<path d="M167.2 90.1h.3v.2h-.3z" fill-rule="evenodd"/>
<path d="M169.8 133.6h.3v.3h-.3z" fill-rule="evenodd"/>
<path d="M166.7 136.7h.2v.3h-.2z" fill-rule="evenodd"/>
<circle cx="126.8" cy="139.1" r=".35"/>
<circle cx="126.8" cy="137.2" r=".35"/>
<circle cx="126.8" cy="140.9" r=".35"/>
<circle cx="101.1" cy="140.9" r=".36"/>
<circle cx="101.1" cy="139.1" r=".35"/>
<circle cx="101.1" cy="137.2" r=".36"/>
<circle cx="101.1" cy="135.4" r=".35"/>
<circle cx="94.7" cy="135.4" r=".35"/>
<circle cx="95.6" cy="140.9" r=".17"/>
<circle cx="151.6" cy="142.7" r=".35"/>
<circle cx="141.3" cy="142.7" r=".35"/>
<circle cx="143.3" cy="144.6" r=".36"/>
<circle cx="141.3" cy="96" r=".36"/>
<circle cx="143.3" cy="97.9" r=".36"/>
<circle cx="118" cy="70.6" r=".36"/>
<circle cx="118" cy="114.2" r=".36"/>
<circle cx="118" cy="160" r=".36"/>
<circle cx="173.2" cy="88.7" r=".36"/>
<circle cx="166.8" cy="131.9" r=".17"/>
<circle cx="172.7" cy="135.4" r=".35"/>
</g>
<g fill="none" stroke="#1c1c1c" stroke-width=".18">
<path d="M195.3 49.4l-.6 .5 1.1 1.1-1.1 1.1 1.1 1.1-1.1 1.1 .6 .5M106.1 70.8h2.9M107.6 70.4v.4M107.6 71.5v.9M108.9 71.9a2.9 2.9 0 0 0-2.8 0M165.9 88.7l.6-.5 1.1 1.1 1.1-1.1 1.1 1.1 1.1-1.1 .5 .5M195.3 91.5l-.6 .5 1.1 1.1-1.1 1.1 1.1 1.1-1.1 1.1 .6 .6M106.1 112.9h2.9M107.6 112.5v.4M107.6 113.6v1M108.9 114a2.9 2.9 0 0 0-2.8 0M94.7 137.2l-.5 .6 1.1 1.1-1.1 1.1 1.1 1.1-1.1 1.1 .5 .5"/>
<path d="M165.4 135.4l.5-.5 1.1 1.1 1.1-1.1 1.1 1.1 1.1-1.1 .6 .5M194.7 138.2l-.5 .5 1.1 1.1-1.1 1.1 1.1 1.1-1.1 1.1 .5 .6M106.1 159.6h2.9M107.6 159.2v.4M107.6 160.3v.9M108.9 160.7a2.9 2.9 0 0 0-2.8 0"/>
</g>
<g fill="none" stroke="#262626" stroke-width=".18">
<path d="M105.7 75.9h3.7M106.3 76.5h2.5M106.8 77h1.5M107.4 77.6h.3M107.6 74.1v1.8M151.4 64.7v.4M152 64.2v1.5M152.5 63.6v2.6M153.1 64.9h1.8M153.1 63.1v3.7M105.7 118h3.7M106.3 118.6h2.5"/>
<path d="M106.8 119.1h1.5M107.4 119.7h.3M107.6 116.2v1.8M150.3 103.4h1.8M151.2 103.4v1.8M105.7 164.7h3.7M106.3 165.3h2.5M106.8 165.8h1.5M107.4 166.4h.3M107.6 162.9v1.8"/>
</g>
<g font-size="3" fill="#0e0e0e">
<text x="148.5" y="39.6">0.8-0.8-1.5v 1.2a Analog Power Supply (AVdd - 1.25Nom)</text>
<text x="153.1" y="70.7">Address= 0x81/0x80</text>
<text x="146.7" y="81.7">0.8-0.8-1.5v 1.2a Digital Power Supply (DVdd - 1.0 Nom)</text>
<text x="154.9" y="111.9">Address= 0x83/0x82</text>
<text x="147" y="128.4">0.8-0.8-1.5v 1.2a Power Supply (VddPST - 1.25 Nom)</text>
<text x="155.3" y="158.6">Address= 0x85/0x84</text>
<text x="216.7" y="179.6">MPa/SSa Test Board</text>
<text x="247.9" y="179.6">SSa Power Supplies</text>
</g>
<g font-size="1.7">
<text x="24.6" y="23.4">1</text>
<text x="70.5" y="23.4">2</text>
<text x="116.3" y="23.4">3</text>
<text x="162.2" y="23.4">4</text>
<text x="208.1" y="23.4">5</text>
<text x="253.9" y="23.4">6</text>
<text x="3.3" y="44.2">A</text>
<text x="102.6" y="46.2">16</text>
<text x="107" y="47.2">In</text>
<text x="118.5" y="47.2">Out</text>
<text x="123.7" y="46.2">14</text>
<text x="274.8" y="44.2">A</text>
<text x="102.6" y="48.1">15</text>
<text x="103.4" y="49.9">1</text>
<text x="103.4" y="51.8">2</text>
<text x="103.4" y="53.6">3</text>
<text x="107" y="50.8">In</text>
<text x="107" y="52.7">In</text>
<text x="107" y="49">In</text>
<text x="118.5" y="50.8">Out</text>
<text x="118.5" y="52.7">Out</text>
<text x="118.5" y="49">Out</text>
<text x="123.7" y="49.9">12</text>
<text x="123.7" y="51.8">11</text>
<text x="123.7" y="53.6">10</text>
<text x="123.7" y="48.1">13</text>
<text x="154.5" y="53.6">4</text>
<text x="160.9" y="54">IN+</text>
<text x="161.9" y="50.7" transform="rotate(-90 161.9 50.7)">10</text>
<text x="172.1" y="54">IN- VBUS</text>
<text x="172.9" y="50.7" transform="rotate(-90 172.9 50.7)">9</text>
<text x="176.6" y="50.7" transform="rotate(-90 176.6 50.7)">8</text>
<text x="103.4" y="59.1">5</text>
<text x="107" y="60">PG</text>
<text x="107" y="54.5">In</text>
<text x="117.9" y="60">ADJ</text>
<text x="118.5" y="54.5">Out</text>
<text x="123.7" y="59.1">9</text>
<text x="154.5" y="59.1">3</text>
<text x="154.5" y="55.4">5</text>
<text x="157.5" y="60">Alert</text>
<text x="157.5" y="54.5">SDa</text>
<text x="157.5" y="56.3">SCl</text>
<text x="176.3" y="56.3">VS</text>
<text x="181.1" y="55.4">6</text>
<text x="103.4" y="62.7">4</text>
<text x="106.7" y="65.8">SS</text>
<text x="107" y="63.6">En</text>
<text x="110.1" y="65.8">NC</text>
<text x="113.6" y="65.8">GND1 GND</text>
<text x="154.5" y="64.6">1</text>
<text x="154.5" y="62.7">2</text>
<text x="157.5" y="65.5">A1</text>
<text x="157.5" y="63.6">A0</text>
<text x="174.8" y="63.6">GND</text>
<text x="181.1" y="62.7">7</text>
<text x="107.2" y="69" transform="rotate(-90 107.2 69)">7</text>
<text x="110.9" y="69" transform="rotate(-90 110.9 69)">8</text>
<text x="115.5" y="69.9" transform="rotate(-90 115.5 69.9)">17</text>
<text x="120.1" y="69" transform="rotate(-90 120.1 69)">6</text>
<text x="3.4" y="87.7">B</text>
<text x="102.6" y="88.4">16</text>
<text x="107" y="89.3">In</text>
<text x="118.5" y="89.3">Out</text>
<text x="123.7" y="88.4">14</text>
<text x="274.9" y="87.7">B</text>
<text x="102.6" y="90.2">15</text>
<text x="103.4" y="92">1</text>
<text x="103.4" y="93.9">2</text>
<text x="103.4" y="95.7">3</text>
<text x="107" y="93">In</text>
<text x="107" y="94.8">In</text>
<text x="107" y="91.1">In</text>
<text x="118.5" y="93">Out</text>
<text x="118.5" y="94.8">Out</text>
<text x="118.5" y="91.1">Out</text>
<text x="123.7" y="92">12</text>
<text x="123.7" y="93.9">11</text>
<text x="123.7" y="95.7">10</text>
<text x="123.7" y="90.2">13</text>
<text x="154.5" y="95.7">4</text>
<text x="161.9" y="92.8" transform="rotate(-90 161.9 92.8)">10</text>
<text x="172.9" y="92.8" transform="rotate(-90 172.9 92.8)">9</text>
<text x="176.6" y="92.8" transform="rotate(-90 176.6 92.8)">8</text>
<text x="103.4" y="101.2">5</text>
<text x="107" y="96.6">In</text>
<text x="118.5" y="96.6">Out</text>
<text x="123.7" y="101.2">9</text>
<text x="154.5" y="101.2">3</text>
<text x="154.5" y="97.5">5</text>
<text x="157.5" y="96.6">SDa</text>
<text x="157.5" y="98.4">SCl</text>
<text x="160.9" y="96.1">IN+</text>
<text x="172.1" y="96.1">IN- VBUS</text>
<text x="176.3" y="98.4">VS</text>
<text x="181.1" y="97.5">6</text>
<text x="103.4" y="104.9">4</text>
<text x="106.7" y="108">SS</text>
<text x="107" y="105.8">En</text>
<text x="107" y="102.1">PG</text>
<text x="110.1" y="108">NC</text>
<text x="113.6" y="108">GND1 GND</text>
<text x="117.9" y="102.1">ADJ</text>
<text x="154.5" y="106.7">1</text>
<text x="154.5" y="104.9">2</text>
<text x="157.5" y="107.6">A1</text>
<text x="157.5" y="105.8">A0</text>
<text x="157.5" y="102.1">Alert</text>
<text x="174.8" y="105.8">GND</text>
<text x="181.1" y="104.9">7</text>
<text x="107.2" y="111.2" transform="rotate(-90 107.2 111.2)">7</text>
<text x="110.9" y="111.2" transform="rotate(-90 110.9 111.2)">8</text>
<text x="115.5" y="112" transform="rotate(-90 115.5 112)">17</text>
<text x="120.1" y="111.2" transform="rotate(-90 120.1 111.2)">6</text>
<text x="3.4" y="131.2">C</text>
<text x="274.9" y="131.2">C</text>
<text x="102.6" y="135.1">16</text>
<text x="102.6" y="136.9">15</text>
<text x="107" y="136">In</text>
<text x="107" y="137.8">In</text>
<text x="118.5" y="136">Out</text>
<text x="118.5" y="137.8">Out</text>
<text x="123.7" y="135.1">14</text>
<text x="123.7" y="136.9">13</text>
<text x="103.4" y="138.7">1</text>
<text x="103.4" y="140.6">2</text>
<text x="103.4" y="142.4">3</text>
<text x="107" y="139.7">In</text>
<text x="107" y="141.5">In</text>
<text x="107" y="143.3">In</text>
<text x="118.5" y="139.7">Out</text>
<text x="118.5" y="141.5">Out</text>
<text x="118.5" y="143.3">Out</text>
<text x="123.7" y="138.7">12</text>
<text x="123.7" y="140.6">11</text>
<text x="123.7" y="142.4">10</text>
<text x="153.9" y="142.4">4</text>
<text x="156.9" y="143.3">SDa</text>
<text x="160.4" y="142.8">IN+</text>
<text x="161.3" y="139.5" transform="rotate(-90 161.3 139.5)">10</text>
<text x="171.6" y="142.8">IN- VBUS</text>
<text x="172.4" y="139.5" transform="rotate(-90 172.4 139.5)">9</text>
<text x="176" y="139.5" transform="rotate(-90 176 139.5)">8</text>
<text x="103.4" y="147.9">5</text>
<text x="107" y="148.8">PG</text>
<text x="117.9" y="148.8">ADJ</text>
<text x="123.7" y="147.9">9</text>
<text x="153.9" y="147.9">3</text>
<text x="153.9" y="144.2">5</text>
<text x="156.9" y="148.8">Alert</text>
<text x="156.9" y="145.1">SCl</text>
<text x="175.7" y="145.1">VS</text>
<text x="180.6" y="144.2">6</text>
<text x="103.4" y="151.6">4</text>
<text x="106.7" y="154.7">SS</text>
<text x="107" y="152.5">En</text>
<text x="110.1" y="154.7">NC</text>
<text x="113.6" y="154.7">GND1 GND</text>
<text x="153.9" y="153.4">1</text>
<text x="153.9" y="151.6">2</text>
<text x="156.9" y="154.3">A1</text>
<text x="156.9" y="152.5">A0</text>
<text x="174.3" y="152.5">GND</text>
<text x="180.6" y="151.6">7</text>
<text x="107.2" y="157.9" transform="rotate(-90 107.2 157.9)">7</text>
<text x="110.9" y="157.9" transform="rotate(-90 110.9 157.9)">8</text>
<text x="115.5" y="158.7" transform="rotate(-90 115.5 158.7)">17</text>
<text x="120.1" y="157.9" transform="rotate(-90 120.1 157.9)">6</text>
<text x="3.3" y="174.7">D</text>
<text x="210.3" y="178.1">Title</text>
<text x="274.8" y="174.7">D</text>
<text x="210.3" y="183.6">Size</text>
<text x="219.5" y="183.6">Number</text>
<text x="256.2" y="183.6">Revision</text>
<text x="210.3" y="189.1">Date:</text>
<text x="210.3" y="190.9">File:</text>
<text x="211.2" y="186.4">B</text>
<text x="218.6" y="189.1">8/14/2017</text>
<text x="218.6" y="190.9">D:\bartz\..\SSAPower.SchDoc</text>
<text x="247" y="190.9">Drawn By:</text>
<text x="247" y="189.1">Sheet 6 of</text>
<text x="24.6" y="193.7">1</text>
<text x="70.5" y="193.7">2</text>
<text x="116.3" y="193.7">3</text>
<text x="162.2" y="193.7">4</text>
<text x="208.1" y="193.7">5</text>
<text x="253.9" y="193.7">6</text>
</g>
<g font-size="1.7" fill="#262626">
<text x="74.5" y="47.2">Power_In</text>
<text x="94.7" y="46.2">Power_In</text>
<text x="204.9" y="43.5">AVddSsa</text>
<text x="181.1" y="51.8">VCC_3.3</text>
<text x="85.6" y="59.1">GND</text>
<text x="132" y="59.1">GND</text>
<text x="206.3" y="57.3">GND</text>
<text x="221.9" y="60">AVSsa</text>
<text x="145.5" y="63.6">GND</text>
<text x="147.3" y="65.5">GND</text>
<text x="182.5" y="69.2">GND</text>
<text x="116.2" y="75.7">GND</text>
<text x="193.5" y="74.6">GND</text>
<text x="206.3" y="72.8">GND</text>
<text x="105.8" y="79.2">GND</text>
<text x="94.7" y="88.4">Power_In</text>
<text x="204.9" y="85.6">DVddSsa</text>
<text x="181.1" y="93.9">VCC_3.3</text>
<text x="85.6" y="101.2">GND</text>
<text x="132" y="101.2">GND</text>
<text x="206.3" y="99.4">GND</text>
<text x="144.5" y="107.6">GND</text>
<text x="148.1" y="103">VCC_3.3</text>
<text x="221.9" y="102.1">DVSsa</text>
<text x="182.5" y="111.3">GND</text>
<text x="116.2" y="119.3">GND</text>
<text x="193.5" y="116.8">GND</text>
<text x="206.3" y="114.9">GND</text>
<text x="105.8" y="121.3">GND</text>
<text x="94.7" y="135.1">Power_In</text>
<text x="203.6" y="132.3">VddPSTSsa</text>
<text x="180.6" y="140.6">VCC_3.3</text>
<text x="85.6" y="147.9">GND</text>
<text x="131.5" y="147.9">GND</text>
<text x="205.8" y="146">GND</text>
<text x="221.3" y="148.8">PVSsa</text>
<text x="58" y="155.2">Power_En</text>
<text x="144.9" y="154.3">GND</text>
<text x="181.9" y="158">GND</text>
<text x="205.8" y="161.6">GND</text>
<text x="116.2" y="165.1">GND</text>
<text x="192.9" y="163.4">GND</text>
<text x="105.8" y="168">GND</text>
<text x="133.3" y="173.5">SDa</text>
<text x="133.3" y="177.2">SCl</text>
</g>
<g font-size="1.7" fill="#0e0e0e">
<text x="112.2" y="47.7">U32</text>
<text x="87" y="50.3" transform="rotate(-90 87 50.3)">+</text>
<text x="133.5" y="50.3" transform="rotate(-90 133.5 50.3)">+</text>
<text x="207.8" y="48.5" transform="rotate(-90 207.8 48.5)">+</text>
<text x="111.3" y="56.7">ADP1755</text>
<text x="166.8" y="58.2">U29</text>
<text x="183.9" y="58.5" transform="rotate(-90 183.9 58.5)">+</text>
<text x="207.8" y="64" transform="rotate(-90 207.8 64)">+</text>
<text x="109.1" y="70.4" transform="rotate(-90 109.1 70.4)">+</text>
<text x="161.3" y="67.3">INA226 - VSSOP</text>
<text x="112.5" y="89.9">U34</text>
<text x="87" y="92.4" transform="rotate(-90 87 92.4)">+</text>
<text x="133.5" y="92.4" transform="rotate(-90 133.5 92.4)">+</text>
<text x="207.8" y="90.6" transform="rotate(-90 207.8 90.6)">+</text>
<text x="110.2" y="99.4">ADP1755</text>
<text x="166.8" y="100.3">U31</text>
<text x="183.9" y="100.6" transform="rotate(-90 183.9 100.6)">+</text>
<text x="207.8" y="106.1" transform="rotate(-90 207.8 106.1)">+</text>
<text x="109.1" y="112.5" transform="rotate(-90 109.1 112.5)">+</text>
<text x="161.3" y="109.4">INA226 - VSSOP</text>
<text x="112.4" y="137.5">U33</text>
<text x="207.2" y="137.3" transform="rotate(-90 207.2 137.3)">+</text>
<text x="87" y="139.1" transform="rotate(-90 87 139.1)">+</text>
<text x="132.9" y="139.1" transform="rotate(-90 132.9 139.1)">+</text>
<text x="110.2" y="145.3">ADP1755</text>
<text x="166.3" y="147">U30</text>
<text x="183.4" y="147.3" transform="rotate(-90 183.4 147.3)">+</text>
<text x="207.2" y="152.8" transform="rotate(-90 207.2 152.8)">+</text>
<text x="109.1" y="159.2" transform="rotate(-90 109.1 159.2)">+</text>
<text x="160.8" y="156.1">INA226 - VSSOP</text>
<text x="255.3" y="189.1">8</text>
</g>
<g font-size="1.6" fill="#0e0e0e">
<text x="166.6" y="45.5">R139</text>
<text x="167.4" y="43.7">0.1</text>
<text x="89.2" y="53.8">10uF</text>
<text x="89.2" y="50.8">C81</text>
<text x="95.7" y="52.7">100k</text>
<text x="95.7" y="50.8">R142</text>
<text x="135.6" y="53.6">10uF</text>
<text x="135.6" y="49.9">C76</text>
<text x="197.1" y="53">50k</text>
<text x="197.1" y="49.9">R132</text>
<text x="210" y="51.9">10uF</text>
<text x="210" y="49">C69</text>
<text x="186.1" y="59.1">C72</text>
<text x="201.7" y="58.2">40k</text>
<text x="201.7" y="56.3">R130</text>
<text x="214.5" y="58.2">10k</text>
<text x="214.5" y="56.3">R127</text>
<text x="186.1" y="62">10uF</text>
<text x="197.1" y="65.9">50k</text>
<text x="197.1" y="62.8">R131</text>
<text x="210" y="64.6">C66</text>
<text x="102.8" y="71">C78</text>
<text x="210" y="67.5">10uF</text>
<text x="102.1" y="73.9">10uF</text>
<text x="166.9" y="87.7">R141</text>
<text x="167.4" y="85.8">0.1</text>
<text x="89.2" y="95.9">10uF</text>
<text x="89.2" y="93">C83</text>
<text x="95.7" y="94.8">100k</text>
<text x="95.7" y="93">R144</text>
<text x="135.6" y="95.7">10uF</text>
<text x="135.6" y="92.1">C77</text>
<text x="197.1" y="95.2">50k</text>
<text x="197.1" y="92.1">R138</text>
<text x="210" y="94.1">10uF</text>
<text x="210" y="91.1">C71</text>
<text x="186.1" y="101.2">C74</text>
<text x="201.7" y="100.3">40k</text>
<text x="201.7" y="98.5">R134</text>
<text x="214.5" y="100.3">10k</text>
<text x="214.5" y="98.5">R128</text>
<text x="186.1" y="104.1">10uF</text>
<text x="197.1" y="108">50k</text>
<text x="197.1" y="104.9">R135</text>
<text x="210" y="106.7">C67</text>
<text x="102.8" y="113.1">C80</text>
<text x="210" y="109.6">10uF</text>
<text x="102.1" y="116">10uF</text>
<text x="166.1" y="134.3">R140</text>
<text x="166.8" y="132.5">0.1</text>
<text x="209.4" y="137.8">C70</text>
<text x="89.2" y="142.6">10uF</text>
<text x="89.2" y="139.7">C82</text>
<text x="95.7" y="141.5">100k</text>
<text x="95.7" y="139.7">R143</text>
<text x="135.1" y="142.4">10uF</text>
<text x="135.1" y="138.7">C75</text>
<text x="196.6" y="141.9">50k</text>
<text x="196.6" y="138.7">R133</text>
<text x="209.4" y="140.8">10uF</text>
<text x="185.5" y="147.9">C73</text>
<text x="201.1" y="147">40k</text>
<text x="201.1" y="145.2">R136</text>
<text x="214" y="147">10k</text>
<text x="214" y="145.2">R129</text>
<text x="185.5" y="150.8">10uF</text>
<text x="196.6" y="154.7">50k</text>
<text x="196.6" y="151.6">R137</text>
<text x="209.4" y="153.4">C68</text>
<text x="102.8" y="159.8">C79</text>
<text x="209.4" y="156.3">10uF</text>
<text x="102.1" y="162.7">10uF</text>
</g>
<g font-size=".8" fill="#0e0e0e">
<text x="167.4" y="48.4">R0805</text>
<text x="95.7" y="54.2">R0805</text>
<text x="196" y="55.5">R0805</text>
<text x="201.7" y="61.6">R0805</text>
<text x="214.5" y="61.6">R0805</text>
<text x="196" y="68.3">R0805</text>
<text x="167.4" y="90.5">R0805</text>
<text x="95.7" y="96.4">R0805</text>
<text x="196" y="97.6">R0805</text>
<text x="201.7" y="103.7">R0805</text>
<text x="214.5" y="103.7">R0805</text>
<text x="196" y="110.4">R0805</text>
<text x="166.8" y="137.2">R0805</text>
<text x="95.7" y="143">R0805</text>
<text x="195.5" y="144.3">R0805</text>
<text x="201.1" y="150.4">R0805</text>
<text x="214" y="150.4">R0805</text>
<text x="195.5" y="157.1">R0805</text>
</g>
</svg>
